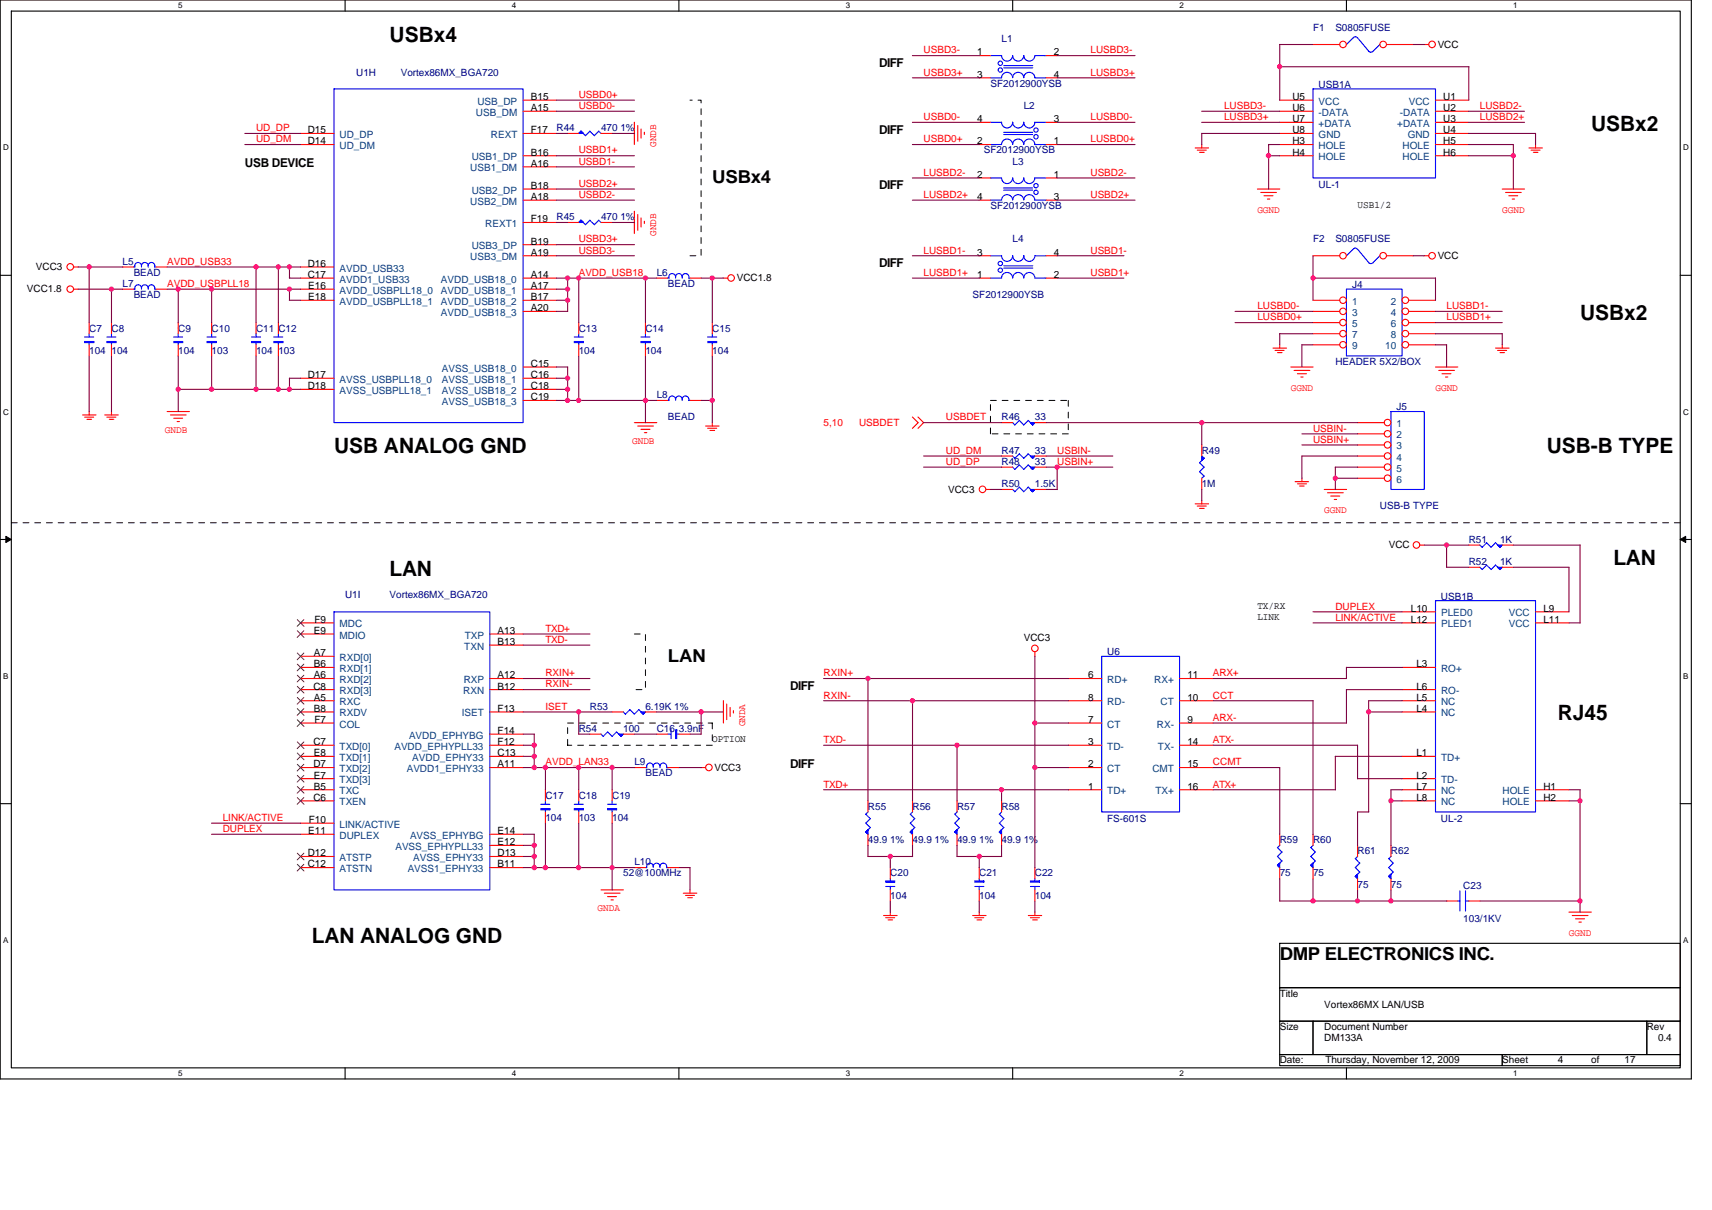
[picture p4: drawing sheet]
<svg xmlns="http://www.w3.org/2000/svg" width="297mm" height="210mm" viewBox="0 0 297 210" stroke-linecap="round" stroke-linejoin="round" font-family="sans-serif">
<path d="M0 0h293.5v187.2h-293.5zM2 1.9h289.5v183.4h-289.5z" fill="none" stroke="#000" stroke-width=".19"/>
<g fill="#fff">
<path d="M30.9 .2h.8v1.6h-.8z"/>
<path d="M30.9 185.5h.8v1.6h-.8z"/>
</g>
<path d="M59.9 0v1.9M59.9 185.3v1.9" fill="none" stroke="#000" stroke-width=".19"/>
<g fill="#fff">
<path d="M88.8 .2h.8v1.6h-.8z"/>
<path d="M88.8 185.5h.8v1.6h-.8z"/>
</g>
<path d="M117.8 0v1.9M117.8 185.3v1.9" fill="none" stroke="#000" stroke-width=".19"/>
<g fill="#fff">
<path d="M146.7 .2h.8v1.6h-.8z"/>
<path d="M146.7 185.5h.8v1.6h-.8z"/>
</g>
<path d="M175.7 0v1.9M175.7 185.3v1.9" fill="none" stroke="#000" stroke-width=".19"/>
<g fill="#fff">
<path d="M204.7 .2h.7v1.6h-.7z"/>
<path d="M204.7 185.5h.7v1.6h-.7z"/>
</g>
<path d="M233.6 0v1.9M233.6 185.3v1.9" fill="none" stroke="#000" stroke-width=".19"/>
<g fill="#fff">
<path d="M262.6 .2h.7v1.6h-.7z"/>
<path d="M262.6 185.5h.7v1.6h-.7z"/>
<path d="M.5 24.8h1v1.6h-1z"/>
<path d="M292 24.8h1v1.6h-1z"/>
<path d="M.5 70.7h1v1.5h-1z"/>
<path d="M292 70.7h1v1.5h-1z"/>
</g>
<path d="M0 47.8h2M291.5 47.8h2" fill="none" stroke="#000" stroke-width=".19"/>
<g fill="#fff">
<path d="M.5 116.5h.9v1.6h-.9z"/>
<path d="M292 116.5h.9v1.6h-.9z"/>
</g>
<path d="M0 93.6h2M291.5 93.6h2" fill="none" stroke="#000" stroke-width=".19"/>
<path d="M1 93.1l1 .5-1 .5zM291.5 93.6l1-.5v1z" fill="#000" stroke="#000" stroke-width=".17"/>
<g fill="#fff">
<path d="M.5 162.4h.9v1.5h-.9z"/>
<path d="M292 162.4h.9v1.5h-.9z"/>
</g>
<path d="M0 139.5h2M291.5 139.5h2M222 163.7h69.5v7.7h-69.5zM222 171.4h69.5v5.8h-69.5zM222 177.2h5.8v5.8h-5.8zM227.8 177.2h57.9v5.8h-57.9zM285.7 177.2h5.8v5.8h-5.8zM222 183h38.6v1.9h-38.6zM260.6 183h30.9v1.9h-30.9z" fill="none" stroke="#000" stroke-width=".19"/>
<path d="M119.7 44.4h1.9v-27h-1.9M171.8 69.5h13.6M171.8 75.3v-5.8M185.4 69.5v5.8M185.4 75.3h-13.6M291.5 90.7h-289.6M110.1 110h1.9v9.7h-1.9M98.5 125.5h25.1M98.5 129.3v-3.8M123.6 125.5v3.8M123.6 129.3h-25.1" fill="none" stroke="#000" stroke-width=".17" stroke-dasharray="1 1 1 1 1 1 1 1"/>
<g fill="none" stroke="#f00" stroke-width=".19">
<path d="M90.8 19.3h5.8M90.8 17.4h5.8M169.9 9.7h1.9M169.9 13.5h1.9M181.5 9.7h1.9M181.5 13.5h1.9M227.8 7.7h4.6M240.6 7.7h4.6M247.1 7.7h.8M52.2 23.2h5.8M52.2 25.1h5.8M90.8 32.8h5.8"/>
<path d="M90.8 34.7h5.8M90.8 23.2h5.8M90.8 29h5.8M90.8 27h5.8M90.8 38.6h5.8M98.5 23.2h1.9M104.3 23.2h1.9M110.1 21.2v3.9M110.1 36.7v3.8M110.7 21.8v2.7M110.7 37.2v2.8M111.2 22.4v1.6"/>
<path d="M111.2 37.8v1.6M111.8 22.9v.4M111.8 38.4v.4M169.9 30.9h1.9M169.9 34.7h1.9M181.5 30.9h1.9M181.5 34.7h1.9M207.4 25.7h2.3M207.7 26.1h1.6M208.1 26.4h.8M208.5 25.1v.6M218.2 32.8h3.9"/>
<path d="M218.8 33.4h2.7M219.3 34h1.6M219.9 34.5h.4M260.6 32.8h3.9M261.2 33.4h2.7M261.8 34h1.5M262.4 34.5h.4M265.3 25.7h2.3M265.6 26.1h1.6M266 26.4h.8M266.4 25.1v.6M12.8 50.2h.8"/>
<path d="M12.8 46.3h.8M19.3 56v1.9M19.3 59.8v2M21.3 50.2h1.9M21.3 46.3h1.9M27.1 50.2h1.9M27.1 46.3h1.9M30.9 56v1.9M30.9 59.8v2M36.7 56v1.9M36.7 59.8v2M44.4 56v1.9"/>
<path d="M44.4 59.8v2M48.3 56v1.9M48.3 59.8v2M52.2 50.2h5.8M52.2 46.3h5.8M52.2 48.3h5.8M52.2 52.1h5.8M90.8 50.2h5.8M90.8 48.3h5.8M90.8 44.4h5.8M90.8 42.5h5.8M90.8 52.1h5.8"/>
<path d="M90.8 54h5.8M112 56v1.9M112 59.8v2M113.9 48.3h2M119.7 48.3h1.9M125.5 48.3h.8M222 59.8v.6M227.8 44.4h4.6M227.8 52.1h4.6M227.8 54h4.6M227.8 56h4.6M227.8 57.9h4.6"/>
<path d="M227.8 59.8h4.6M240.6 44.4h4.6M244.4 52.1h4.7M244.4 54h4.7M244.4 56h4.7M244.4 57.9h4.7M244.4 59.8h4.7M247.1 44.4h.8M260.6 59.8v.6M14.3 72h2.4M14.7 72.4h1.6M15.1 72.8h.8"/>
<path d="M15.5 71.4v.6M18.2 72h2.3M18.5 72.4h1.6M19 72.8h.7M19.3 71.4v.6M29 71.4h3.9M29.6 72h2.7M30.1 72.6h1.6M30.7 73.2h.4M52.2 65.6h5.8M52.2 67.6h5.8M90.8 63.7h5.8"/>
<path d="M90.8 65.6h5.8M90.8 67.6h5.8M90.8 69.5h5.8M110.1 73.3h3.9M110.7 73.9h2.7M111.2 74.5h1.6M111.8 75.1h.4M122.4 73.9h2.4M122.8 74.3h1.6M123.2 74.7h.8M123.6 73.3v.7M158.3 72.4l1 .9-1 1"/>
<path d="M159.3 72.4l.9 .9-.9 1M173.8 79.1h1.9M179.6 79.1h1.9M220.9 60.4h2.3M221.2 60.8h1.6M221.7 61.2h.7M224 63.7h3.8M224.5 64.3h2.8M225.1 64.9h1.6M225.7 65.4h.4M235.5 73.3h4.7M235.5 79.1h4.7"/>
<path d="M235.5 75.3h4.7M235.5 77.2h4.7M249.1 63.7h3.8M249.6 64.3h2.8M250.2 64.9h1.6M250.8 65.4h.4M259.5 60.4h2.3M259.8 60.8h1.6M260.3 61.2h.7M171.1 84.9h.8M173.8 84.9h1.9M173.8 81.1h1.9"/>
<path d="M179.6 84.9h1.9M179.6 81.1h1.9M207.4 87.4h2.3M207.7 87.8h1.6M208.1 88.2h.8M208.5 86.9v.6M224.7 83.6h2.4M225.1 84h1.6M225.5 84.3h.8M225.9 83v.6M229.8 84.9h3.8M230.3 85.5h2.8"/>
<path d="M230.9 86.1h1.5M231.5 86.7h.4M235.5 81.1h4.7M235.5 83h4.7M246.4 94.6h.7M52.2 110h5.8M52.2 119.7h5.8M52.2 117.8h5.8M52.2 108.1h5.8M52.2 113.9h5.8M52.2 115.8h5.8M85 112h5.8"/>
<path d="M85 110h5.8M85 119.7h5.8M85 117.8h5.8M179.6 113.1v.8M243.3 119.7h5.8M243.3 108.1h5.8M243.3 115.8h5.8M243.3 106.2h5.8M266.4 108.1h5.8M266.4 106.2h5.8M52.2 133.2h5.8M52.2 131.3h5.8"/>
<path d="M52.2 129.3h5.8M52.2 123.5h5.8M52.2 121.6h5.8M52.2 125.5h5.8M52.2 137.1h5.8M52.2 135.1h5.8M52.2 139h5.8M85 133.2h5.8M85 131.3h5.8M85 129.3h5.8M85 127.4h5.8M85 123.5h5.8"/>
<path d="M102.3 127.4h2M106.2 123.5h1.9M106.2 137.1v1.9M108.1 127.4h2M110.1 133.2h1.9M112 123.5h1.9M113.9 127.4h2M115.9 133.2h1.9M117.8 127.4h1.9M121.6 133.2h.8M125.5 121.6v3.9M126.1 122.2v2.7"/>
<path d="M126.7 122.8v1.5M127.3 123.3v.4M150.6 139v1.9M158.3 139v1.9M173.8 139v1.9M243.3 131.3h5.8M243.3 123.5h5.8M243.3 121.6h5.8M243.3 137.1h5.8M243.3 135.1h5.8M243.3 139h5.8M266.4 137.1h5.8"/>
<path d="M266.4 139h5.8M52.2 148.6h5.8M52.2 150.6h5.8M52.2 144.8h5.8M52.2 142.9h5.8M85 148.6h5.8M85 150.6h5.8M85 144.8h5.8M85 146.7h5.8M104.3 154.4h3.9M104.9 155h2.7M105.4 155.6h1.6"/>
<path d="M106 156.2h.4M106.2 140.9v2M110.1 150.6h1.9M115.9 150.6h1.9M118.6 155h2.3M118.9 155.4h1.6M119.3 155.8h.8M119.7 154.4v.6M150.6 144.8v1.9M153.3 158.9h2.4M153.7 159.3h1.5M154.1 159.6h.8"/>
<path d="M154.5 158.3v.6M158.3 144.8v1.9M168.8 158.9h2.3M169.1 159.3h1.6M169.5 159.6h.8M169.9 150.6v1.9M169.9 154.4v2M169.9 158.3v.6M173.8 144.8v1.9M178.4 158.9h2.3M178.8 159.3h1.5M179.2 159.6h.8"/>
<path d="M179.6 150.6v1.9M179.6 154.4v2M179.6 158.3v.6M222 144.8v1.9M222 150.6v1.9M227.8 144.8v1.9M227.8 150.6v1.9M235.5 146.7v1.9M235.5 152.5v1.9M251 156.4h1.9M254.8 156.4h2M272.2 158.3h3.9"/>
<path d="M272.8 158.9h2.7M273.4 159.4h1.5M274 160h.4"/>
<circle cx="233" cy="7.7" r=".57"/>
<circle cx="240" cy="7.7" r=".57"/>
<circle cx="248.5" cy="7.7" r=".57"/>
<circle cx="12.2" cy="46.3" r=".57"/>
<circle cx="12.2" cy="50.2" r=".57"/>
<circle cx="126.8" cy="48.2" r=".57"/>
<circle cx="233" cy="44.4" r=".57"/>
<circle cx="233" cy="57.9" r=".57"/>
<circle cx="233" cy="52.1" r=".57"/>
<circle cx="233" cy="59.8" r=".57"/>
<circle cx="233" cy="56" r=".57"/>
<circle cx="233" cy="54" r=".57"/>
<circle cx="240" cy="44.4" r=".57"/>
<circle cx="243.8" cy="59.8" r=".57"/>
<circle cx="243.8" cy="52.1" r=".57"/>
<circle cx="243.8" cy="56" r=".57"/>
<circle cx="243.8" cy="57.9" r=".57"/>
<circle cx="243.8" cy="54" r=".57"/>
<circle cx="248.5" cy="44.4" r=".57"/>
<circle cx="240.8" cy="77.2" r=".57"/>
<circle cx="240.8" cy="73.3" r=".57"/>
<circle cx="240.8" cy="79.1" r=".57"/>
<circle cx="240.8" cy="75.3" r=".57"/>
<circle cx="170.5" cy="84.9" r=".57"/>
<circle cx="240.8" cy="81.1" r=".57"/>
<circle cx="240.8" cy="83" r=".57"/>
<circle cx="245.8" cy="94.6" r=".57"/>
<circle cx="179.6" cy="112.5" r=".57"/>
<circle cx="123" cy="133.2" r=".57"/>
</g>
<g fill="none" stroke="#00f" stroke-width=".19">
<path d="M58 15.4h32.8v57.9h-32.8zM171.8 13.5h2M171.8 9.7h2M173.8 13.5a.96 .96 0 0 1 .9-.9 .96 .96 0 0 1 1 .9 .96 .96 0 0 1 1-.9 .96 .96 0 0 1 .9 .9 .96 .96 0 0 1 1-.9 .96 .96 0 0 1 1 .9h1.9M173.8 9.6a.96 .96 0 0 0 .9 1 .96 .96 0 0 0 1-1 .96 .96 0 0 0 1 1 .96 .96 0 0 0 .9-1 .96 .96 0 0 0 1 1 .96 .96 0 0 0 1-1M174.2 11.4h5M174.2 11.8h5M179.6 9.7h1.9M234.8 6.6l-1.2 1.1M234.8 6.6l.3-.2 .4 .2M235.5 6.6l2 2.3M237.4 8.9l.4 .2 .5-.2"/>
<path d="M239.4 7.7l-1.2 1.2M102.3 22.8l.8 .8M102.4 22.8l-.8 .8-.8-.8-.4 .4M104.3 23.2l-.4-.4-.8 .7M171.8 30.9h2M171.8 34.7h2M173.8 34.7a.96 .96 0 0 1 .9-.9 .96 .96 0 0 1 1 .9 .96 .96 0 0 1 1-.9 .96 .96 0 0 1 .9 .9 .96 .96 0 0 1 1-.9 .96 .96 0 0 1 1 .9M174.1 32.6h5.1M174.1 33h5.1M179.5 34.7h2M179.5 30.9h2M179.6 30.9a.96 .96 0 0 1-1 1 .96 .96 0 0 1-1-1 .96 .96 0 0 1-.9 1 .96 .96 0 0 1-1-1 .96 .96 0 0 1-1 1 .96 .96 0 0 1-.9-1"/>
<path d="M18.5 58.5h1.6M19.3 57.9v.6M19.3 59.5v.4M23.2 46.3h.2M23.4 50v.2h-.2M24.6 46.1a.6 .6 0 0 0-.8-.5 .6 .6 0 0 0-.4 .8M24.6 50a.58 .58 0 0 0-.6-.6 .58 .58 0 0 0-.6 .6M24.6 46.1v.2M24.6 50v.2M24.6 46.1a.58 .58 0 0 1 .5-.6 .58 .58 0 0 1 .6 .6M24.6 50a.58 .58 0 0 1 .5-.6 .58 .58 0 0 1 .6 .6 .57 .57 0 0 1 .6-.6 .57 .57 0 0 1 .6 .6M25.7 46.1a.59 .59 0 0 1 .7-.5 .59 .59 0 0 1 .5 .8"/>
<path d="M25.7 46.1v.3M25.7 50v.2M26.8 46.3h.3M26.9 50v.2h.2M30.1 58.5h1.6M30.9 57.9v.6M30.9 59.5v.4M35.9 58.5h1.6M36.7 57.9v.6M36.7 59.5v.4M43.6 58.5h1.6M44.4 57.9v.6"/>
<path d="M44.4 59.5v.4M47.5 58.5h1.6M48.3 57.9v.6M48.3 59.5v.4M111.2 58.5h1.6M112 57.9v.6M112 59.5v.4M117.2 48v.3M117.2 48a.57 .57 0 0 1 .6-.5 .57 .57 0 0 1 .6 .5M117.2 48a.6 .6 0 0 0-.7-.5 .6 .6 0 0 0-.4 .8h-.3M118.4 48.1v.2M118.4 48a.6 .6 0 0 1 .7-.5 .6 .6 0 0 1 .4 .8"/>
<path d="M119.5 48.3h.2M122.8 58.5h1.6M123.6 57.9v.6M123.6 59.5v.4M233.6 50.2h9.7v11.6h-9.7zM234.8 43.2l-1.2 1.2M234.8 43.2l.3-.1 .4 .1M235.5 43.2l2 2.4M237.4 45.6l.4 .1 .5-.1M239.4 44.4l-1.2 1.2M175.7 79.1l.4 .4M176.8 78.7l.8 .8"/>
<path d="M176.9 78.8l-.8 .7M178.4 78.7l.8 .8M178.4 78.8l-.8 .7M179.6 79.1l-.4 .4M241.3 71.4h5.8v13.5h-5.8zM175.7 81l.4 .5 .7-.8 .8 .8 .8-.8 .8 .7M175.7 84.9l.4 .4M177.6 85.3l-.8-.8-.7 .8M179.2 85.3l-.8-.8-.8 .8M179.6 81.1l-.4 .4M179.6 84.9l-.4 .4M58 106.2h27v48.2h-27z"/>
<path d="M249.1 104.2h17.3v36.7h-17.3zM105.4 127l.8 .8M105.4 139.6h1.6M105.4 127l-.8 .8-.3-.4M106.2 139v.6M108.1 123.5l.4 .4M108.1 127.4l-.4 .4-.7-.8-.8 .8M109.3 123.1l.8 .8M109.3 123.1l-.8 .9M111.6 123.9l-.8-.8-.8 .9M112 123.5l-.4 .5M112.2 133v.2h-.2"/>
<path d="M113.3 133v.2M113.3 133a.58 .58 0 0 1 .6-.6 .58 .58 0 0 1 .6 .6 .58 .58 0 0 1 .6-.6 .58 .58 0 0 1 .6 .6M113.3 133a.57 .57 0 0 0-.5-.6 .57 .57 0 0 0-.6 .6M114.5 133v.2M115.7 133.2h.2M115.7 133v.2M115.9 127.4h.6M116.4 126.6v1.6M117.4 127.4h.4M106.2 140.5v.4M112.2 150.4v.2h-.2M113.3 150.3v.3"/>
<path d="M113.3 150.3a.58 .58 0 0 1 .6-.5 .58 .58 0 0 1 .6 .5 .58 .58 0 0 1 .6-.5 .58 .58 0 0 1 .6 .5M113.3 150.3a.57 .57 0 0 0-.5-.5 .57 .57 0 0 0-.6 .5M114.5 150.4v.2M115.7 150.6h.2M115.7 150.4v.2M150.2 141.3l.8 .8M150.6 140.9l-.4 .4M151 143.6l-.8 .8 .4 .4M151 142l-.8 .8 .8 .8M157.9 141.3l.8 .7-.8 .8 .8 .8M158.3 140.9l-.4 .4M158.7 143.6l-.8 .8 .4 .4"/>
<path d="M169.1 153.8h1.6M169.9 152.5v.4M169.9 153.8v.6M173.4 141.3l.8 .8M173.8 140.9l-.4 .4M174.2 143.6l-.8 .8 .4 .4M174.2 142l-.8 .8 .8 .8M178.8 153.8h1.6M179.6 152.5v.4M179.6 153.8v.6M221.6 148.6l.8 .8M221.6 147.1l.8 .7-.7 .8"/>
<path d="M222.1 146.7l-.4 .4M222.4 149.4l-.8 .8 .4 .4M227.4 148.6l.8 .8M227.4 147.1l.8 .8M227.8 146.7l-.4 .4M228.2 149.4l-.8 .8 .4 .4M228.2 147.8l-.8 .8M235.1 152.1l.4 .4M235.6 148.6l-.5 .4 .8 .8-.8 .7 .8 .8-.7 .8M252.9 156.4h.4M253.3 154.6v3.5M254.3 156.4h.5"/>
<path d="M254.3 154.6v3.5"/>
<circle cx="173.6" cy="12.1" r=".38"/>
<circle cx="173.6" cy="11" r=".38"/>
<circle cx="179.7" cy="33.4" r=".38"/>
<circle cx="179.7" cy="32.2" r=".38"/>
</g>
<g fill="#00f" stroke="#00f" stroke-width=".19">
<path d="M30.2 59.3v.2h1.5v-.2z" fill-rule="evenodd"/>
<path d="M150.6 144v.8l-.4-.4z" fill-rule="evenodd"/>
<path d="M107.4 127.4h.7l-.3 .4z" fill-rule="evenodd"/>
<path d="M47.5 59.3v.2h1.6v-.2z" fill-rule="evenodd"/>
<path d="M111.2 59.3v.2h1.6v-.2z" fill-rule="evenodd"/>
<path d="M158.3 144v.8l-.4-.4z" fill-rule="evenodd"/>
<path d="M100.8 22.8l.4 .4h-.8l.4-.4 .4 .4z" fill-rule="evenodd"/>
<path d="M221.7 150.2l.3-.4v.8l-.3-.4 .3-.4z" fill-rule="evenodd"/>
<path d="M227.4 150.2l.4-.4v.8l-.4-.4 .4-.4z" fill-rule="evenodd"/>
<path d="M169.1 152.9v.2h1.6v-.2z" fill-rule="evenodd"/>
<path d="M18.6 59.3v.2h1.5v-.2z" fill-rule="evenodd"/>
<path d="M178.8 79.1h.8l-.4 .4z" fill-rule="evenodd"/>
<path d="M178.8 152.9v.2h1.5v-.2z" fill-rule="evenodd"/>
<path d="M178.8 81.1h.8l-.4 .3z" fill-rule="evenodd"/>
<path d="M178.8 84.9h.8l-.4 .4z" fill-rule="evenodd"/>
<path d="M111.2 123.5h.8l-.4 .4z" fill-rule="evenodd"/>
<path d="M173.8 144v.8l-.4-.4z" fill-rule="evenodd"/>
<path d="M35.9 59.3v.2h1.6v-.2z" fill-rule="evenodd"/>
<path d="M105.4 140.3v.2h1.6v-.2z" fill-rule="evenodd"/>
<path d="M117.2 126.6v1.6h.2v-1.6z" fill-rule="evenodd"/>
<path d="M235.2 152.1l.3-.4v.8l-.3-.4 .3-.4z" fill-rule="evenodd"/>
<path d="M43.7 59.3v.2h1.5v-.2z" fill-rule="evenodd"/>
</g>
<g fill="none" stroke="#804000" stroke-width=".17">
<path d="M51.6 107.5l1.1 1.2M51.6 109.5l1.1 1.1M51.6 113.3l1.1 1.2M51.6 115.3l1.1 1.1M51.6 117.2l1.1 1.1M51.6 119.1l1.1 1.2M52.7 107.5l-1.1 1.2M52.7 109.5l-1.1 1.1M52.7 113.3l-1.1 1.2M52.7 115.3l-1.1 1.1M52.7 117.2l-1.1 1.1M52.7 119.1l-1.1 1.2"/>
<path d="M51.6 121l1.1 1.2M51.6 123l1.1 1.1M51.6 124.9l1.1 1.2M51.6 136.5l1.1 1.1M51.6 128.8l1.1 1.1M51.6 130.7l1.1 1.1M51.6 132.6l1.1 1.2M51.6 134.6l1.1 1.1M51.6 138.4l1.1 1.2M52.7 121l-1.1 1.2M52.7 123l-1.1 1.1M52.7 124.9l-1.1 1.2"/>
<path d="M52.7 136.5l-1.1 1.1M52.7 128.8l-1.1 1.1M52.7 130.7l-1.1 1.1M52.7 132.6l-1.1 1.2M52.7 134.6l-1.1 1.1M52.7 138.4l-1.1 1.2M51.6 150l1.1 1.2M51.6 148.1l1.1 1.1M52.7 150l-1.1 1.2M52.7 148.1l-1.1 1.1"/>
</g>
<path d="M122.8 59.3h1.6v.2h-1.6z" fill="#00f"/>
<g fill="none" stroke="#00f" stroke-width=".19">
<path d="M227.8 15.4h21.3v15.5h-21.3zM102.3 38.2l.8 .8M102.4 38.2l-.8 .8-.8-.8-.4 .4M104.3 38.6l-.4-.4-.8 .8M14.7 58.5h1.6M15.5 57.9v.6M15.5 59.5v.4M99.6 58.5h1.6M100.4 57.9v.6M100.4 59.5v.4M122.8 59.3h1.6v.2h-1.6zM171.8 48.3h2"/>
<path d="M171.8 44.4h2M173.8 44.4a.96 .96 0 0 0 .9 1 .96 .96 0 0 0 1-1 .96 .96 0 0 0 1 1 .96 .96 0 0 0 .9-1 .96 .96 0 0 0 1 1 .96 .96 0 0 0 1-1h1.9M174.2 46.5h5M174.2 46.1h5M179.6 48.2a.96 .96 0 0 0-1-.9 .96 .96 0 0 0-1 .9 .96 .96 0 0 0-.9-.9 .96 .96 0 0 0-1 .9 .96 .96 0 0 0-1-.9 .96 .96 0 0 0-.9 .9M179.6 48.3h1.9M115.8 69.5h.3M116.1 69.3v.2M117.2 69.3v.2M117.2 69.3a.57 .57 0 0 1 .6-.6 .57 .57 0 0 1 .6 .6 .58 .58 0 0 1 .5-.6 .58 .58 0 0 1 .6 .6M117.2 69.3a.58 .58 0 0 0-.6-.6 .58 .58 0 0 0-.5 .6M118.4 69.3v.2"/>
<path d="M119.5 69.5h.2M119.5 69.3v.2M175.7 73.3l.4 .4M177.6 73.7l-.8-.8-.7 .9M179.2 73.7l-.8-.8-.8 .9M179.6 73.3l-.4 .5M208.5 79.1l.4 .4M208.9 79.5l-.8 .8M208.1 80.3l.8 .8M208.1 81.9l.8 .7M208.9 81.1l-.8 .8M208.9 82.6l-.4 .4"/>
<path d="M256.7 98.4l.5 .4M256.7 94.6l.5 .4M257.9 98l.8 .8M257.9 94.2l.8 .8M257.9 98.1l-.7 .7M257.9 94.2l-.7 .8M259.5 98l.8 .8M259.5 94.2l.7 .8 .4-.4M259.5 98.1l-.8 .7M259.5 94.2l-.8 .8M260.6 98.4l-.4 .4M191.2 113.9h13.5v27h-13.5z"/>
<path d="M93.8 139.6h1.6M94.6 139v.6M99.6 139.6h1.6M100.4 139v.6M94.6 140.5v.4M100.4 140.5v.4M153.7 153.8h1.6M154.5 152.5v.4M154.5 153.8v.6M165.6 141.3l.9 .7-.9 .8 .8 .8M166.1 140.9l-.4 .4M166.5 143.6l-.9 .8 .4 .4"/>
<path d="M240.9 152.1l.4 .4M241.4 148.6l-.5 .4 .8 .8-.8 .7 .8 .8-.7 .8"/>
<circle cx="173.6" cy="45.7" r=".38"/>
<circle cx="173.6" cy="46.9" r=".38"/>
</g>
<g fill="none" stroke="#f00" stroke-width=".19">
<path d="M222 17.4h5.8M222 19.3h5.8M249.1 17.4h5.7M249.1 19.3h5.7M98.5 38.6h1.9M104.3 38.6h1.9M222 21.2h5.8M222 23.2h5.8M222 25.1h5.8M222 27h5.8M249.1 21.2h5.7M249.1 23.2h5.7"/>
<path d="M249.1 25.1h5.7M249.1 27h5.7M15.5 56v1.9M15.5 59.8v2M100.4 56v1.9M100.4 59.8v2M123.6 56v1.9M123.6 59.8v2M169.9 48.3h1.9M169.9 44.4h1.9M181.5 48.3h1.9M181.5 44.4h1.9"/>
<path d="M113.9 69.5h2M119.7 69.5h1.9M173.8 73.3h1.9M179.6 73.3h1.9M208.5 77.2v1.9M208.5 83v1.9M254.8 98.4h2M254.8 94.6h2M260.6 98.4h2M260.6 94.6h2M185.4 117.8h5.8M204.7 117.8h5.8"/>
<path d="M94.6 137.1v1.9M100.4 137.1v1.9M166 139v1.9M185.4 121.6h5.8M185.4 125.5h5.8M185.4 129.3h5.8M185.4 133.2h5.8M185.4 137.1h5.8M204.7 121.6h5.8M204.7 125.5h5.8M204.7 129.3h5.8M204.7 133.2h5.8"/>
<path d="M204.7 137.1h5.8M94.6 140.9v2M100.4 140.9v2M166 144.8v1.9M241.3 146.7v1.9M241.3 152.5v1.9"/>
</g>
<g fill="#00f" stroke="#00f" stroke-width=".19">
<path d="M208.5 79.1l.4 .4-.4 .4 .4-.4-.4 .4z" fill-rule="evenodd"/>
<path d="M99.6 140.3v.2h1.6v-.2z" fill-rule="evenodd"/>
<path d="M93.8 140.3v.2h1.6v-.2z" fill-rule="evenodd"/>
<path d="M166 144v.8l-.3-.4z" fill-rule="evenodd"/>
<path d="M241 152.1l.3-.4v.8l-.3-.4 .3-.4z" fill-rule="evenodd"/>
<path d="M14.7 59.3v.2h1.6v-.2z" fill-rule="evenodd"/>
<path d="M99.6 59.3v.2h1.6v-.2z" fill-rule="evenodd"/>
<path d="M259.9 98.4h.7l-.3 .4z" fill-rule="evenodd"/>
<path d="M259.9 94.6h.7l-.3 .4z" fill-rule="evenodd"/>
<path d="M100.8 38.2l.4 .4h-.8l.4-.4 .4 .4z" fill-rule="evenodd"/>
<path d="M178.8 73.3h.8l-.4 .4z" fill-rule="evenodd"/>
</g>
<path d="M153.7 152.9h1.5v.2h-1.5z" fill="#00f"/>
<g fill="none" stroke="#00f" stroke-width=".19">
<path d="M171.8 25.1h2a.96 .96 0 0 1 .9-1 .96 .96 0 0 1 1 1 .96 .96 0 0 1 1-1 .96 .96 0 0 1 .9 1 .96 .96 0 0 1 1-1 .96 .96 0 0 1 1 1h1.9M171.8 21.2h2M173.8 21.2a.96 .96 0 0 0 .9 1 .96 .96 0 0 0 1-1 .96 .96 0 0 0 1 1 .96 .96 0 0 0 .9-1 .96 .96 0 0 0 1 1 .96 .96 0 0 0 1-1h1.9M174.1 23.3h5.1M174.1 23h5.1M153.7 152.9h1.5v.2h-1.5z"/>
<circle cx="179.7" cy="23.7" r=".38"/>
<circle cx="179.7" cy="22.6" r=".38"/>
</g>
<path d="M169.9 25.1h1.9M169.9 21.2h1.9M181.5 25.1h1.9M181.5 21.2h1.9M154.5 150.6v1.9M154.5 154.4v2" fill="none" stroke="#f00" stroke-width=".19"/>
<g fill="none" stroke="#800040" stroke-width=".19">
<path d="M96.6 17.4h13.5M96.6 19.3h13.5M158.3 9.7h11.6M158.3 13.5h11.6M183.4 9.7h13.5M183.4 13.5h13.5M208.5 19.3h13.5M222 7.7h5.8M222 11.6h32.8M222 7.7v9.7M245.2 7.7h1.9M254.8 19.3h9.7"/>
<path d="M254.8 11.6v5.8M42.5 23.2h9.7M42.5 25.1h9.7M96.5 38.6h2M96.6 27h13.5M96.6 29h13.5M96.6 32.8h13.5M96.6 34.7h13.5M96.6 23.2h1.9M106.2 23.2h3.9M106.2 38.6h3.9M158.3 34.7h11.6"/>
<path d="M158.3 25.1h11.6M158.3 21.2h11.6M158.3 30.9h11.6M183.4 34.7h13.5M183.4 25.1h13.5M183.4 21.2h13.5M183.4 30.9h13.5M208.5 23.2h13.5M208.5 21.2h13.5M208.5 23.1v2M220.1 27h1.9M222 25.1h-1.9v7.7"/>
<path d="M254.8 23.2h11.6v1.9M254.8 27h7.8M254.8 25.1h7.8v7.7M254.8 21.2h9.7M13.5 46.3h7.8M15.5 46.3v9.7M19.3 50.2v5.8M21.3 50.2h-7.8M30.9 50.2v5.8M36.7 50.2v5.8M44.4 46.3v9.7M48.3 46.3v9.7"/>
<path d="M50.2 48.3h2M50.2 52.1h2M50.2 46.3v2M50.2 50.2v1.9M52.2 50.2h-23.2M52.2 46.3h-23.2M96.5 48.3h17.4M96.6 42.5h13.5M96.6 44.4h13.5M96.6 52.1h1.9M96.6 50.2h1.9M98.5 48.3v5.8l-2-.1"/>
<path d="M100.4 48.2v7.8M112 48.2v7.8M121.6 48.3h3.9M123.6 48.2v7.8M158.3 44.4h11.6M158.3 48.3h11.6M183.4 44.4h11.6M183.4 48.3h11.6M214.3 54h13.5M214.3 56h13.5M222 57.9h5.8M222 57.9v1.9"/>
<path d="M225.9 59.8h1.9M225.9 59.8v3.9M227.8 48.3h21.3M227.8 44.4v7.7M245.2 44.4h1.9M249 57.9h11.6v1.9M249 54h11.6M249 56h11.6M249 59.8h2M249.1 48.2v3.9M251 59.8v3.9M15.5 61.8v9.6"/>
<path d="M19.3 61.8v9.6M30.9 67.6h21.3M30.9 61.7v9.7M36.7 61.8v5.8M44.4 61.8v5.8M48.3 61.8v5.8M50.2 65.6h2M50.2 65.6v2M96.5 69.5h17.4M96.6 63.7h1.9v5.8M96.6 67.6h1.9M96.6 65.6h1.9"/>
<path d="M100.4 61.8v7.7M112 61.8v11.6M121.6 69.5h2M123.6 61.8v11.6M160.2 73.3h13.6M160.2 79.1h13.6M181.5 79.1h11.6M181.5 73.3h54.1M208.5 73.3v3.9M225.9 79.1v3.9M225.9 79.1h9.7M225.9 75.3h9.7"/>
<path d="M225.9 77.2h9.7M160.2 81.1h13.6M171.8 84.9h2M181.5 81.1h11.6M181.5 84.9h1.9M183.4 81.1v3.9M208.5 84.9v2M231.7 83h3.8M231.7 81v3.9M231.7 81.1h3.9M251 94.6v3.8h3.8M254.9 94.6h-7.8"/>
<path d="M262.6 98.4h9.6v7.8M262.6 94.6h11.6M274.1 94.6v13.5M90.8 110h11.6M90.8 112h11.6M90.8 117.8h11.6M90.8 119.7h11.6M142.9 117.8h42.5M150.6 117.8v21.2M179.6 113.9v36.7M227.8 108.1h15.5M227.8 106.2h15.5"/>
<path d="M243.3 115.8h-9.7v2h-23.1M243.3 119.7h-9.7v5.8h-23.1M272.2 108.1h2M90.7 123.5h15.5M90.7 133.2h19.4M90.8 127.4h1.9v5.8M90.8 131.3h1.9M90.8 129.3h1.9M94.6 133.2v3.9M100.4 127.4h1.9M100.4 123.5v3.9M100.4 133.2v3.9"/>
<path d="M106.2 133.2v3.9M110.1 127.4h3.9M113.9 123.5h11.6M117.8 133.2h3.9M119.7 127.4h2M121.6 123.5v3.9M142.9 121.6h42.5M142.9 129.3h42.5M142.9 137.1h42.5M158.3 121.6v17.4M166 129.3v9.7M173.8 137.1v1.9"/>
<path d="M179.5 133.2h5.9M179.6 125.5h5.8M210.5 121.6h17.3M210.5 133.2h11.6l-.1 11.6M210.5 129.3h25.1M210.5 137.1h21.2M227.8 121.6v23.2M235.5 129.3v5.8M235.5 135.1h7.8M237.5 123.5h5.8M241.3 139h2M243.3 131.3h-11.6v5.8"/>
<path d="M243.3 137.1h-2v9.6M243.3 121.6h-5.8v19.3M272.2 139h2M272.2 137.1h2M274.1 137.1v21.2M36.7 144.8h15.5M36.7 142.9h15.5M90.7 150.6h19.4M90.8 144.8h1.9v5.8M90.8 148.6h1.9M90.8 146.7h1.9M94.6 142.9v7.7"/>
<path d="M100.4 142.9v7.7M106.2 142.9v11.6M117.8 150.6h1.9v3.9M150.6 146.7v1.9h7.7M154.5 148.6v2M154.5 156.4v1.9M158.3 146.7v2M166 146.7v1.9h7.8M169.9 156.4v1.9M169.9 148.6v2M173.8 146.7v2M179.6 156.4v1.9"/>
<path d="M222 152.5v3.9h29M227.8 152.5v3.9M235.5 154.4v2M237.5 140.9h-2v5.8M241.3 154.4v2M256.8 156.4h17.4"/>
</g>
<g fill="#f0f" stroke="#f0f" stroke-width=".19">
<circle cx="98.5" cy="50.2" r=".38"/>
<circle cx="112" cy="48.2" r=".38"/>
<circle cx="98.5" cy="52.1" r=".38"/>
<circle cx="98.5" cy="65.6" r=".38"/>
<circle cx="98.5" cy="67.6" r=".38"/>
<circle cx="98.5" cy="48.2" r=".38"/>
<circle cx="98.5" cy="69.5" r=".38"/>
<circle cx="100.4" cy="48.2" r=".38"/>
<circle cx="112" cy="69.5" r=".38"/>
<circle cx="100.4" cy="69.5" r=".38"/>
<circle cx="123.6" cy="69.5" r=".38"/>
<circle cx="50.2" cy="46.3" r=".38"/>
<circle cx="50.2" cy="50.2" r=".38"/>
<circle cx="36.7" cy="50.2" r=".38"/>
<circle cx="48.3" cy="46.3" r=".38"/>
<circle cx="50.2" cy="67.6" r=".38"/>
<circle cx="30.9" cy="67.6" r=".38"/>
<circle cx="48.3" cy="67.6" r=".38"/>
<circle cx="30.9" cy="50.2" r=".38"/>
<circle cx="19.3" cy="50.2" r=".38"/>
<circle cx="15.5" cy="46.3" r=".38"/>
<circle cx="44.4" cy="46.3" r=".38"/>
<circle cx="36.7" cy="67.6" r=".38"/>
<circle cx="44.4" cy="67.6" r=".38"/>
<circle cx="92.7" cy="129.3" r=".38"/>
<circle cx="92.7" cy="131.3" r=".38"/>
<circle cx="92.7" cy="148.6" r=".38"/>
<circle cx="92.7" cy="146.7" r=".38"/>
<circle cx="121.6" cy="123.5" r=".38"/>
<circle cx="100.4" cy="123.5" r=".38"/>
<circle cx="106.2" cy="133.2" r=".38"/>
<circle cx="92.7" cy="150.6" r=".38"/>
<circle cx="94.6" cy="150.6" r=".38"/>
<circle cx="92.7" cy="133.2" r=".38"/>
<circle cx="100.4" cy="150.6" r=".38"/>
<circle cx="94.6" cy="133.2" r=".38"/>
<circle cx="106.2" cy="150.6" r=".38"/>
<circle cx="100.4" cy="133.2" r=".38"/>
<circle cx="123.6" cy="48.2" r=".38"/>
<circle cx="274.1" cy="139" r=".38"/>
<circle cx="173.8" cy="137" r=".38"/>
<circle cx="241.3" cy="139" r=".38"/>
<circle cx="166" cy="129.3" r=".38"/>
<circle cx="169.9" cy="148.6" r=".38"/>
<circle cx="237.5" cy="123.5" r=".38"/>
<circle cx="235.5" cy="156.3" r=".38"/>
<circle cx="154.5" cy="148.6" r=".38"/>
<circle cx="274.1" cy="156.3" r=".38"/>
<circle cx="227.8" cy="156.3" r=".38"/>
<circle cx="158.3" cy="121.6" r=".38"/>
<circle cx="179.6" cy="133.2" r=".38"/>
<circle cx="150.6" cy="117.7" r=".38"/>
<circle cx="241.3" cy="156.3" r=".38"/>
<circle cx="251" cy="94.6" r=".38"/>
<circle cx="179.6" cy="125.5" r=".38"/>
<circle cx="222" cy="11.6" r=".38"/>
<circle cx="220.1" cy="27" r=".38"/>
<circle cx="262.6" cy="27" r=".38"/>
<circle cx="227.8" cy="48.2" r=".38"/>
<circle cx="208.5" cy="73.3" r=".38"/>
<circle cx="183.4" cy="81.1" r=".38"/>
<circle cx="231.7" cy="83" r=".38"/>
</g>
<g font-size="3.7">
<text x="67.6" y="7.2">USBx4</text>
<text x="276.1" y="22.7">USBx2</text>
<text x="274.1" y="55.5">USBx2</text>
<text x="58" y="78.7">USB ANALOG GND</text>
<text x="268.4" y="78.7">USB-B TYPE</text>
<text x="67.6" y="99.9">LAN</text>
<text x="279.9" y="98">LAN</text>
<text x="270.3" y="125">RJ45</text>
<text x="54.1" y="163.6">LAN ANALOG GND</text>
</g>
<g font-size="3.1">
<text x="123.6" y="31.8">USBx4</text>
<text x="115.9" y="114.8">LAN</text>
<text x="222" y="166.6">DMP ELECTRONICS INC.</text>
</g>
<g font-size="2.1">
<text x="152.5" y="11.6">DIFF</text>
<text x="152.5" y="23.2">DIFF</text>
<text x="42.5" y="29">USB DEVICE</text>
<text x="152.5" y="32.9">DIFF</text>
<text x="152.5" y="46.4">DIFF</text>
<text x="137.1" y="119.7">DIFF</text>
<text x="137.1" y="133.2">DIFF</text>
</g>
<g font-size="1.7" fill="#000080">
<text x="227.8" y="5.4">F1</text>
<text x="231.7" y="5.4">S0805FUSE</text>
<text x="173.8" y="7.3">L1</text>
<text x="61.8" y="13.1">U1H</text>
<text x="69.5" y="13.1">Vortex86MX_BGA720</text>
<text x="171.8" y="15">SF2012900YSB</text>
<text x="228.8" y="15.2">USB1A</text>
<text x="96.6" y="22.8">R44</text>
<text x="104.3" y="22.8">470 1%</text>
<text x="177.6" y="18.9">L2</text>
<text x="170.7" y="26.6">SF2012900YSB</text>
<text x="175.7" y="28.6">L3</text>
<text x="228.8" y="32.6">UL-1</text>
<text x="96.6" y="38.2">R45</text>
<text x="104.3" y="38.2">470 1%</text>
<text x="171.8" y="36.3">SF2012900YSB</text>
<text x="21.3" y="45.9">L5</text>
<text x="23.2" y="47.9">BEAD</text>
<text x="113.9" y="47.9">L6</text>
<text x="175.7" y="42.1">L4</text>
<text x="227.8" y="42.1">F2</text>
<text x="231.7" y="42.1">S0805FUSE</text>
<text x="21.3" y="49.8">L7</text>
<text x="23.2" y="51.7">BEAD</text>
<text x="115.9" y="49.8">BEAD</text>
<text x="168.8" y="51.7">SF2012900YSB</text>
<text x="234.6" y="50">J4</text>
<text x="15.5" y="57.5">C7</text>
<text x="19.3" y="57.5">C8</text>
<text x="30.9" y="57.5">C9</text>
<text x="36.7" y="57.5">C10</text>
<text x="44.4" y="57.5">C11 C12</text>
<text x="100.4" y="57.5">C13</text>
<text x="112" y="57.5">C14</text>
<text x="123.6" y="57.5">C15</text>
<text x="15.5" y="61.4">104</text>
<text x="19.3" y="61.4">104</text>
<text x="30.9" y="61.4">104</text>
<text x="36.7" y="61.4">103</text>
<text x="44.4" y="61.4">104</text>
<text x="48.3" y="61.4">103</text>
<text x="100.4" y="61.4">104</text>
<text x="112" y="61.4">104</text>
<text x="123.6" y="61.4">104</text>
<text x="231.7" y="63.3">HEADER 5X2/BOX</text>
<text x="113.9" y="69.1">L8</text>
<text x="242.3" y="71.2">J5</text>
<text x="115.9" y="73">BEAD</text>
<text x="173.8" y="73">R46</text>
<text x="179.6" y="73">33</text>
<text x="173.8" y="78.8">R47</text>
<text x="173.8" y="80.7">R48</text>
<text x="179.6" y="78.8">33</text>
<text x="179.6" y="80.7">33</text>
<text x="208.5" y="78.8">R49</text>
<text x="173.8" y="84.5">R50</text>
<text x="179.6" y="84.5">1.5K</text>
<text x="208.5" y="84.5">1M</text>
<text x="239.4" y="88.4">USB-B TYPE</text>
<text x="254.8" y="94.2">R51</text>
<text x="260.3" y="94.2">1K</text>
<text x="254.8" y="98.1">R52</text>
<text x="260.3" y="98.1">1K</text>
<text x="59.9" y="103.8">U1I</text>
<text x="67.6" y="103.8">Vortex86MX_BGA720</text>
<text x="250" y="104.1">USB1B</text>
<text x="192.1" y="113.7">U6</text>
<text x="102.3" y="123.1">R53</text>
<text x="112" y="123.1">6.19K 1%</text>
<text x="100.4" y="127">R54</text>
<text x="108.1" y="127">100</text>
<text x="113.9" y="127">C16 3.9nF</text>
<text x="110.1" y="132.8">L9</text>
<text x="112" y="134.7">BEAD</text>
<text x="94.6" y="138.6">C17</text>
<text x="94.6" y="142.5">104</text>
<text x="100.4" y="138.6">C18</text>
<text x="100.4" y="142.5">103</text>
<text x="106.2" y="138.6">C19</text>
<text x="106.2" y="142.5">104</text>
<text x="150.6" y="140.5">R55</text>
<text x="158.3" y="140.5">R56</text>
<text x="166" y="140.5">R57</text>
<text x="173.8" y="140.5">R58</text>
<text x="192.1" y="142.7">FS-601S</text>
<text x="250" y="142.7">UL-2</text>
<text x="150.6" y="146.3">49.9 1%</text>
<text x="158.3" y="146.3">49.9 1%</text>
<text x="166" y="146.3">49.9 1%</text>
<text x="173.8" y="146.3">49.9 1%</text>
<text x="222" y="146.3">R59</text>
<text x="227.8" y="146.3">R60</text>
<text x="235.5" y="148.3">R61</text>
<text x="241.3" y="148.3">R62</text>
<text x="108.1" y="152.1">52@100MHz</text>
<text x="110.1" y="150.2">L10</text>
<text x="154.5" y="152.1">C20</text>
<text x="154.5" y="156">104</text>
<text x="169.9" y="152.1">C21</text>
<text x="169.9" y="156">104</text>
<text x="179.6" y="152.1">C22</text>
<text x="179.6" y="156">104</text>
<text x="222" y="152.1">75</text>
<text x="227.8" y="152.1">75</text>
<text x="235.5" y="154.1">75</text>
<text x="241.3" y="154.1">75</text>
<text x="253.9" y="154.2">C23</text>
<text x="253.9" y="160">103/1KV</text>
</g>
<g font-size="1.7" fill="#f00">
<text x="160.2" y="9.3">USBD3-</text>
<text x="189.2" y="9.3">LUSBD3-</text>
<text x="100.4" y="17">USBD0+</text>
<text x="160.2" y="13.1">USBD3+</text>
<text x="189.2" y="13.1">LUSBD3+</text>
<text x="44.4" y="22.8">UD_DP</text>
<text x="100.4" y="18.9">USBD0-</text>
<text x="160.2" y="20.8">USBD0-</text>
<text x="189.2" y="20.8">LUSBD0-</text>
<text x="212.4" y="18.9">LUSBD3-</text>
<text x="212.4" y="20.8">LUSBD3+</text>
<text x="256.8" y="20.8">LUSBD2+</text>
<text x="256.8" y="18.9">LUSBD2-</text>
<text x="44.4" y="24.7">UD_DM</text>
<text x="100.4" y="26.6">USBD1+</text>
<text x="100.4" y="28.6">USBD1-</text>
<text x="113.9" y="25.5" transform="rotate(-90 113.9 25.5)">GNDB</text>
<text x="160.2" y="24.7">USBD0+</text>
<text x="189.2" y="24.7">LUSBD0+</text>
<text x="100.4" y="32.4">USBD2+</text>
<text x="100.4" y="34.4">USBD2-</text>
<text x="160.2" y="30.5">LUSBD2-</text>
<text x="160.2" y="34.4">LUSBD2+</text>
<text x="189.2" y="30.5">USBD2-</text>
<text x="189.2" y="34.4">USBD2+</text>
<text x="113.9" y="40.9" transform="rotate(-90 113.9 40.9)">GNDB</text>
<text x="218.2" y="36.9">GGND</text>
<text x="260.6" y="36.9">GGND</text>
<text x="29" y="45.9">AVDD_USB33</text>
<text x="100.4" y="42.1">USBD3+</text>
<text x="100.4" y="44">USBD3-</text>
<text x="100.4" y="47.9">AVDD_USB18</text>
<text x="160.2" y="47.9">LUSBD1+</text>
<text x="160.2" y="44">LUSBD1-</text>
<text x="189.2" y="44">USBD1-</text>
<text x="189.2" y="47.9">USBD1+</text>
<text x="29" y="49.8">AVDD_USBPLL18</text>
<text x="218.2" y="53.7">LUSBD0-</text>
<text x="251" y="53.7">LUSBD1-</text>
<text x="218.2" y="55.6">LUSBD0+</text>
<text x="251" y="55.6">LUSBD1+</text>
<text x="224" y="67.8">GGND</text>
<text x="249.1" y="67.8">GGND</text>
<text x="28.6" y="75.1">GNDB</text>
<text x="109.7" y="77">GNDB</text>
<text x="142.9" y="73.9">5,10</text>
<text x="149.1" y="73.9">USBDET</text>
<text x="164.1" y="73">USBDET</text>
<text x="227.8" y="74.9">USBIN-</text>
<text x="227.8" y="76.8">USBIN+</text>
<text x="164.1" y="78.8">UD_DM</text>
<text x="164.1" y="80.7">UD_DP</text>
<text x="183.4" y="78.8">USBIN-</text>
<text x="183.4" y="80.7">USBIN+</text>
<text x="229.8" y="89">GGND</text>
<text x="231.7" y="107.7">LINK/ACTIVE</text>
<text x="231.7" y="105.8">DUPLEX</text>
<text x="94.6" y="109.6">TXD+</text>
<text x="94.6" y="111.6">TXD-</text>
<text x="94.6" y="117.4">RXIN+</text>
<text x="94.6" y="119.3">RXIN-</text>
<text x="142.9" y="117.4">RXIN+</text>
<text x="210.5" y="117.4">ARX+</text>
<text x="94.6" y="123.1">ISET</text>
<text x="142.9" y="121.2">RXIN-</text>
<text x="210.5" y="125.1">ARX-</text>
<text x="210.5" y="121.2">CCT</text>
<text x="129.3" y="126" transform="rotate(-90 129.3 126)">GNDA</text>
<text x="142.9" y="128.9">TXD-</text>
<text x="210.5" y="128.9">ATX-</text>
<text x="94.6" y="132.8">AVDD_LAN33</text>
<text x="142.9" y="136.7">TXD+</text>
<text x="210.5" y="136.7">ATX+</text>
<text x="210.5" y="132.8">CCMT</text>
<text x="38.6" y="142.5">LINK/ACTIVE</text>
<text x="38.6" y="144.4">DUPLEX</text>
<text x="103.7" y="158.1">GNDA</text>
<text x="272.2" y="162.4">GGND</text>
</g>
<g font-size="1.7">
<text x="169.5" y="9.6">1</text>
<text x="182.9" y="9.6">2</text>
<text x="249.4" y="8.3">VCC</text>
<text x="92.1" y="17.4">B15</text>
<text x="169.5" y="13.5">3</text>
<text x="182.9" y="13.5">4</text>
<text x="224.2" y="17.4">U5</text>
<text x="250.4" y="17.4">U1</text>
<text x="53.4" y="23.1">D15</text>
<text x="92.1" y="19.3">A15</text>
<text x="92.1" y="23.1">F17</text>
<text x="169.5" y="21.2">4</text>
<text x="182.9" y="21.2">3</text>
<text x="224.2" y="19.3">U6</text>
<text x="224.2" y="21.2">U7</text>
<text x="224.2" y="23.1">U8</text>
<text x="250.4" y="19.3">U2</text>
<text x="250.4" y="21.2">U3</text>
<text x="250.4" y="23.1">U4</text>
<text x="53.4" y="25.1">D14</text>
<text x="92.1" y="28.9">A16</text>
<text x="92.1" y="27">B16</text>
<text x="169.5" y="25.1">2</text>
<text x="182.9" y="25.1">1</text>
<text x="224.2" y="25.1">H3</text>
<text x="224.2" y="27">H4</text>
<text x="250.4" y="25.1">H5</text>
<text x="250.4" y="27">H6</text>
<text x="92.1" y="34.7">A18</text>
<text x="92.1" y="32.8">B18</text>
<text x="169.5" y="34.7">4</text>
<text x="169.5" y="30.9">2</text>
<text x="182.9" y="30.9">1</text>
<text x="182.9" y="34.7">3</text>
<text x="92.1" y="38.6">F19</text>
<text x="235.5" y="36.1">USB1/2</text>
<text x="6.2" y="46.9">VCC3</text>
<text x="53.4" y="46.3">D16</text>
<text x="92.1" y="44.4">A19</text>
<text x="92.1" y="42.4">B19</text>
<text x="169.5" y="44.4">3</text>
<text x="182.9" y="44.4">4</text>
<text x="249.4" y="45">VCC</text>
<text x="4.7" y="50.8">VCC1.8</text>
<text x="53.4" y="48.2">C17</text>
<text x="53.5" y="50.2">E16</text>
<text x="53.5" y="52.1">E18</text>
<text x="92.1" y="48.2">A14</text>
<text x="92.1" y="50.2">A17</text>
<text x="92.1" y="52.1">B17</text>
<text x="127.8" y="48.8">VCC1.8</text>
<text x="169.5" y="48.2">1</text>
<text x="182.9" y="48.2">2</text>
<text x="92.1" y="54">A20</text>
<text x="53.4" y="65.6">D17</text>
<text x="92.1" y="63.7">C15</text>
<text x="92.1" y="65.6">C16</text>
<text x="53.4" y="67.5">D18</text>
<text x="92.1" y="67.5">C18</text>
<text x="92.1" y="69.5">C19</text>
<text x="164.5" y="85.5">VCC3</text>
<text x="241" y="95.2">VCC</text>
<text x="218.2" y="107.5">LINK</text>
<text x="218.2" y="105.6">TX/RX</text>
<text x="244.8" y="106.2">L10</text>
<text x="267.8" y="106.2">L9</text>
<text x="54.5" y="110">E9</text>
<text x="54.5" y="113.9">A7</text>
<text x="54.6" y="108.1">F9</text>
<text x="86.3" y="111.9">B13</text>
<text x="86.3" y="110">A13</text>
<text x="177.6" y="111.2">VCC3</text>
<text x="244.8" y="108.1">L12</text>
<text x="267.8" y="108.1">L11</text>
<text x="54.4" y="119.7">C8</text>
<text x="54.5" y="115.8">B6</text>
<text x="54.5" y="117.7">A6</text>
<text x="86.3" y="119.7">B12</text>
<text x="86.3" y="117.7">A12</text>
<text x="188.8" y="117.7">6</text>
<text x="206" y="117.7">11</text>
<text x="245.8" y="119.7">L6</text>
<text x="245.8" y="115.8">L3</text>
<text x="54.5" y="121.6">A5</text>
<text x="54.5" y="123.5">B8</text>
<text x="54.6" y="125.5">F7</text>
<text x="86.3" y="123.5">F13</text>
<text x="188.8" y="121.6">8</text>
<text x="188.8" y="125.5">7</text>
<text x="206" y="121.6">10</text>
<text x="206" y="125.5">9</text>
<text x="245.8" y="121.6">L5</text>
<text x="245.8" y="123.5">L4</text>
<text x="54.4" y="129.3">C7</text>
<text x="54.5" y="131.2">E8</text>
<text x="86.3" y="131.2">C13</text>
<text x="86.3" y="129.3">F12</text>
<text x="86.3" y="127.4">F14</text>
<text x="123.6" y="128.8">OPTION</text>
<text x="188.8" y="129.3">3</text>
<text x="206" y="129.3">14</text>
<text x="245.8" y="131.2">L1</text>
<text x="54.4" y="133.2">D7</text>
<text x="54.5" y="137">B5</text>
<text x="54.5" y="135.1">E7</text>
<text x="86.3" y="133.2">A11</text>
<text x="124" y="133.8">VCC3</text>
<text x="188.8" y="133.2">2</text>
<text x="188.8" y="137">1</text>
<text x="206" y="133.2">15</text>
<text x="206" y="137">16</text>
<text x="245.8" y="137">L7</text>
<text x="245.8" y="135.1">L2</text>
<text x="267.8" y="137">H1</text>
<text x="53.6" y="142.8">F10</text>
<text x="54.4" y="139">C6</text>
<text x="245.8" y="139">L8</text>
<text x="267.8" y="139">H2</text>
<text x="53.4" y="148.6">D12</text>
<text x="53.5" y="144.8">E11</text>
<text x="86.3" y="148.6">D13</text>
<text x="86.3" y="144.8">E14</text>
<text x="86.3" y="146.7">E12</text>
<text x="53.4" y="150.5">C12</text>
<text x="86.3" y="150.5">B11</text>
<text x="222" y="173">Title</text>
<text x="222" y="178.8">Size</text>
<text x="229.8" y="174.9">Vortex86MX LAN/USB</text>
<text x="229.8" y="178.8">Document Number</text>
<text x="285.7" y="178.8">Rev</text>
<text x="222" y="184.6">Date:</text>
<text x="229.8" y="180.7">DM133A</text>
<text x="230" y="184.6">Thursday, November 12, 2009</text>
<text x="260.6" y="184.6">Sheet</text>
<text x="270.3" y="184.6">4</text>
<text x="276.1" y="184.6">of</text>
<text x="281.9" y="184.6">17</text>
<text x="287.7" y="180.7">0.4</text>
</g>
<g font-size="1.7" fill="#004080">
<text x="58.9" y="23.9">UD_DP</text>
<text x="82.6" y="20.1">USB_DM</text>
<text x="82.8" y="18.2">USB_DP</text>
<text x="85.2" y="23.9">REXT</text>
<text x="228.8" y="18.2">VCC</text>
<text x="228.8" y="20.1">-DATA</text>
<text x="228.8" y="22">+DATA</text>
<text x="228.8" y="23.9">GND</text>
<text x="242.4" y="22">+DATA</text>
<text x="242.9" y="20.1">-DATA</text>
<text x="244.2" y="23.9">GND</text>
<text x="244.4" y="18.2">VCC</text>
<text x="58.9" y="25.9">UD_DM</text>
<text x="81.6" y="29.7">USB1_DM</text>
<text x="81.8" y="27.8">USB1_DP</text>
<text x="228.8" y="25.9">HOLE</text>
<text x="228.8" y="27.8">HOLE</text>
<text x="243.3" y="25.9">HOLE</text>
<text x="243.3" y="27.8">HOLE</text>
<text x="81.6" y="35.5">USB2_DM</text>
<text x="81.8" y="33.6">USB2_DP</text>
<text x="84.2" y="39.4">REXT1</text>
<text x="58.9" y="47.1">AVDD_USB33</text>
<text x="81.6" y="45.2">USB3_DM</text>
<text x="81.8" y="43.2">USB3_DP</text>
<text x="58.9" y="51">AVDD_USBPLL18_0</text>
<text x="58.9" y="52.9">AVDD_USBPLL18_1</text>
<text x="58.9" y="49">AVDD1_USB33</text>
<text x="76.5" y="49">AVDD_USB18_0</text>
<text x="76.5" y="51">AVDD_USB18_1</text>
<text x="76.5" y="52.9">AVDD_USB18_2</text>
<text x="234.6" y="52.9">1</text>
<text x="241.3" y="52.9">2</text>
<text x="76.5" y="54.8">AVDD_USB18_3</text>
<text x="234.6" y="54.8">3</text>
<text x="234.6" y="56.8">5</text>
<text x="234.6" y="58.7">7</text>
<text x="241.3" y="54.8">4</text>
<text x="241.3" y="56.8">6</text>
<text x="241.3" y="58.7">8</text>
<text x="76.7" y="64.5">AVSS_USB18_0</text>
<text x="234.6" y="60.6">9</text>
<text x="240.3" y="60.6">10</text>
<text x="58.9" y="66.4">AVSS_USBPLL18_0</text>
<text x="58.9" y="68.3">AVSS_USBPLL18_1</text>
<text x="76.7" y="66.4">AVSS_USB18_1</text>
<text x="76.7" y="68.3">AVSS_USB18_2</text>
<text x="76.7" y="70.3">AVSS_USB18_3</text>
<text x="242.3" y="74.1">1</text>
<text x="242.3" y="76.1">2</text>
<text x="242.3" y="78">3</text>
<text x="242.3" y="79.9">4</text>
<text x="242.3" y="81.9">5</text>
<text x="242.3" y="83.8">6</text>
<text x="250" y="107">PLED0</text>
<text x="261.8" y="107">VCC</text>
<text x="58.9" y="108.9">MDC</text>
<text x="58.9" y="110.8">MDIO</text>
<text x="80.6" y="112.7">TXN</text>
<text x="80.6" y="110.8">TXP</text>
<text x="250" y="108.9">PLED1</text>
<text x="261.8" y="108.9">VCC</text>
<text x="58.9" y="114.7">RXD[0]</text>
<text x="58.9" y="116.6">RXD[1]</text>
<text x="58.9" y="118.5">RXD[2]</text>
<text x="80.5" y="118.5">RXP</text>
<text x="192.1" y="118.5">RD+</text>
<text x="200.3" y="118.5">RX+</text>
<text x="250" y="116.6">RO+</text>
<text x="58.9" y="122.4">RXC</text>
<text x="58.9" y="120.5">RXD[3]</text>
<text x="58.9" y="124.3">RXDV</text>
<text x="80.1" y="124.3">ISET</text>
<text x="80.4" y="120.5">RXN</text>
<text x="192.1" y="122.4">RD-</text>
<text x="201.4" y="122.4">CT</text>
<text x="250" y="120.5">RO-</text>
<text x="250" y="122.4">NC</text>
<text x="250" y="124.3">NC</text>
<text x="58.9" y="126.3">COL</text>
<text x="58.9" y="130.1">TXD[0]</text>
<text x="68.4" y="130.1">AVDD_EPHYPLL33</text>
<text x="71" y="128.2">AVDD_EPHYBG</text>
<text x="192.1" y="126.3">CT</text>
<text x="192.1" y="130.1">TD-</text>
<text x="200.7" y="126.3">RX-</text>
<text x="200.9" y="130.1">TX-</text>
<text x="58.9" y="137.8">TXC</text>
<text x="58.9" y="132">TXD[1]</text>
<text x="58.9" y="134">TXD[2]</text>
<text x="58.9" y="135.9">TXD[3]</text>
<text x="70.6" y="134">AVDD1_EPHY33</text>
<text x="71.5" y="132">AVDD_EPHY33</text>
<text x="192.1" y="134">CT</text>
<text x="192.1" y="137.8">TD+</text>
<text x="200" y="134">CMT</text>
<text x="200.5" y="137.8">TX+</text>
<text x="250" y="137.8">NC</text>
<text x="250" y="135.9">TD-</text>
<text x="250" y="132">TD+</text>
<text x="260.7" y="137.8">HOLE</text>
<text x="58.9" y="139.8">TXEN</text>
<text x="58.9" y="143.6">LINK/ACTIVE</text>
<text x="250" y="139.8">NC</text>
<text x="260.7" y="139.8">HOLE</text>
<text x="58.9" y="145.6">DUPLEX</text>
<text x="58.9" y="149.4">ATSTP</text>
<text x="68.6" y="147.5">AVSS_EPHYPLL33</text>
<text x="71.1" y="145.6">AVSS_EPHYBG</text>
<text x="71.7" y="149.4">AVSS_EPHY33</text>
<text x="58.9" y="151.3">ATSTN</text>
<text x="70.7" y="151.3">AVSS1_EPHY33</text>
</g>
<g font-size="1.4">
<text x="30.9" y="1.5">5</text>
<text x="88.8" y="1.5">4</text>
<text x="146.7" y="1.5">3</text>
<text x="204.7" y="1.5">2</text>
<text x="262.6" y="1.5">1</text>
<text x=".5" y="26.1">D</text>
<text x="292" y="26.1">D</text>
<text x=".5" y="71.9">C</text>
<text x="292" y="71.9">C</text>
<text x=".5" y="117.8">B</text>
<text x="292" y="117.8">B</text>
<text x=".5" y="163.6">A</text>
<text x="292" y="163.6">A</text>
<text x="30.9" y="186.8">5</text>
<text x="88.8" y="186.8">4</text>
<text x="146.7" y="186.8">3</text>
<text x="204.7" y="186.8">2</text>
<text x="262.6" y="186.8">1</text>
</g>
</svg>
